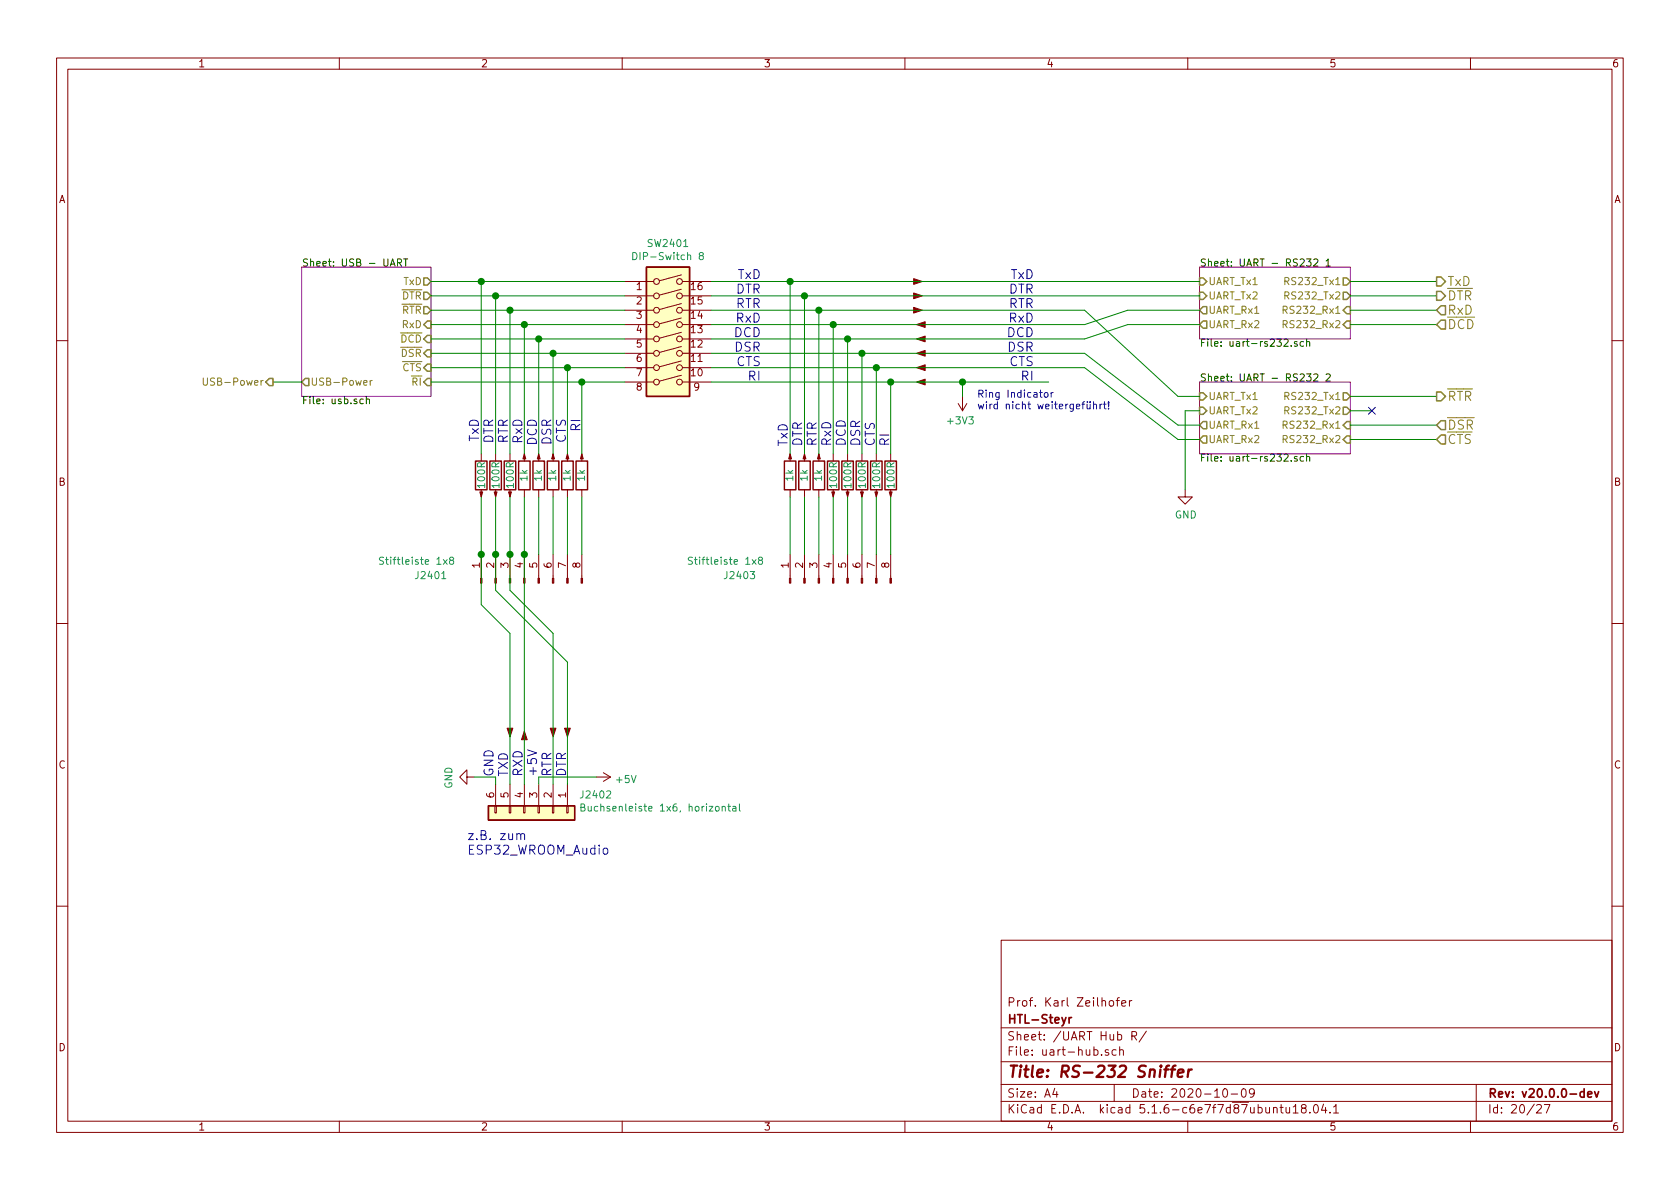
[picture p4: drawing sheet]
<svg xmlns="http://www.w3.org/2000/svg" width="297mm" height="210mm" viewBox="0 0 297 210" stroke-linecap="round" stroke-linejoin="round" font-family="sans-serif">
<g fill="none" stroke="#840000" stroke-width=".18">
<path d="M10 10.3h277v189.9h-277zM12 12.2h273v186.1h-273zM60 10.3v1.9M110 10.3v1.9M160 10.3v1.9M210 10.3v1.9M260 10.3v1.9M110.5 49.8h5.1M110.5 59.9h5.1M110.5 57.4h5.1M110.5 54.9h5.1M110.5 52.3h5.1"/>
<path d="M120.5 58.8l-3.9 1M120.5 56.2l-3.9 1.1M120.5 53.7l-3.9 1M120.5 51.1l-3.9 1.1M120.5 48.6l-3.9 1.1M120.6 49.8h5.1M120.6 59.9h5.1M120.6 57.4h5.1M120.6 54.9h5.1M120.6 52.3h5.1M10 60.2h2M110.5 65h5.1"/>
<path d="M110.5 62.5h5.1M110.5 67.6h5.1M120.5 66.4l-3.9 1M120.5 63.8l-3.9 1.1M120.5 61.3l-3.9 1M120.6 65h5.1M120.6 62.5h5.1M120.6 67.6h5.1M169.4 71.4l.8 1.2M170.2 70.1v2.5M170.9 71.4l-.7 1.2M285 60.2h2"/>
<path d="M85.1 80.3v1.2M85.1 86.6v1.3M85.1 98v4.3M87.6 80.3v1.2M87.6 86.6v1.3M87.6 98v4.3M90.2 80.3v1.2M90.2 86.6v1.3M90.2 98v4.3M92.7 80.3v1.2M92.7 86.6v1.3M92.7 98v4.3"/>
<path d="M95.2 80.3v1.2M95.2 86.6v1.3M95.2 98v4.3M97.8 80.3v1.2M97.8 86.6v1.3M97.8 98v4.3M100.3 80.3v1.2M100.3 86.6v1.3M100.3 98v4.3M102.9 80.3v1.2M102.9 86.6v1.3M102.9 98v4.3"/>
<path d="M139.7 80.3v1.2M139.7 86.6v1.3M139.7 98v4.3M142.2 80.3v1.2M142.2 86.6v1.3M142.2 98v4.3M144.8 80.3v1.2M144.8 86.6v1.3M144.8 98v4.3M147.3 80.3v1.2M147.3 86.6v1.3M147.3 98v4.3"/>
<path d="M149.9 80.3v1.2M149.9 86.6v1.3M149.9 98v4.3M152.4 80.3v1.2M152.4 86.6v1.3M152.4 98v4.3M154.9 80.3v1.2M154.9 86.6v1.3M154.9 98v4.3M157.5 80.3v1.2M157.5 86.6v1.3M157.5 98v4.3"/>
<path d="M209.5 86.6v1.3h1.3l-1.3 1.2-1.2-1.2h1.2M10 110.3h2M285 110.3h2M82.5 137.4v-1.3l-1.2 1.3 1.2 1.3v-1.3h1.3M87.6 138.7v3.8M90.2 138.7v3.8M92.7 138.7v3.8M95.2 138.7v3.8M97.8 138.7v3.8M100.3 138.7v3.8M105.4 137.4h2.5M106.7 136.6l1.2 .8"/>
<path d="M107.9 137.4l-1.2 .8M87.5 142.5h.3v1.3h-.3zM90 142.5h.3v1.3h-.3zM92.6 142.5h.2v1.3h-.2zM95.1 142.5h.3v1.3h-.3zM97.7 142.5h.2v1.3h-.2zM100.2 142.5h.3v1.3h-.3zM10 160.2h2M177 166.3h108v32h-108zM196.2 177.1l.2-.2 .4 .2 .1 .5-.1 .2-.4 .1-.2-.1zM197.3 176.9h.6M197.9 176.4l-.3 .1v.2v1.2"/>
<path d="M198.3 177.4l.8-.1-.1-.3-.4-.1-.3 .2 .1 .7h.6M199.7 176.9v1M200.1 176.9l-.3 .1-.1 .2M285 160.2h2M60 198.3v1.9M110 198.3v1.9M160 198.3v1.9M177 194.8h108M177 191.8h108M177 187.8h108M177 181.8h108M186.5 192.5l-.4 1h1"/>
<path d="M186.8 193v1M194.8 186.5v.1M196 185.7a.37 .37 0 0 0-.6 .1l.1 .2 .5 .2 .1 .1-.3 .3-.4-.1M197 191.8v3M197.3 185.7l-.4-.1-.3 .3 .1 .6 .2 .1 .4-.1M198 185.7a.37 .37 0 0 1 .6 .1v.8M198 185.1v1.5M200.1 183.2l.7-.1 .2-.2-.1-.3-.2-.2h-.6v1.5M200.5 183.2l.5 .7M202.7 182.3l-1.3 2M210 198.3v1.9M216.3 192.7l.4-.2a.94 .94 0 0 1 0 1.5 .79 .79 0 0 1-.4-1.3z"/>
<path d="M217.7 193.5h1.1M219.6 192.7l.4-.2a.94 .94 0 0 1 0 1.5 .82 .82 0 0 1-.4-1.3zM221.8 193.2l-.3 .3h-.3l-.3-.3v-.4l.2-.2 .4-.1 .2 .2a1.13 1.13 0 0 1-.2 1.2l-.4 .1M225.2 196l.2-.2 .3 .1 .1 .9M226.3 195.8h.6M226.5 195.3v1.3l.4 .2M227.4 195.8l.1 .9 .3 .1 .2-.1M228 195.8v1M228.7 195.8l.4-.5v1.5M228.7 196.8h.8M230.4 196l-.3-.2v-.3a.48 .48 0 0 1 .8 0l-.1 .4-.7 .2v.4l.3 .3h.3l.2-.3v-.4l-.2-.1M231.6 196.7v.1"/>
<path d="M232.4 195.4l.2-.1a.8 .8 0 0 1 .5 .8 .8 .8 0 0 1-.5 .7 1 1 0 0 1-.2-1.4zM234 195.2l-.3 1.1h.9M234.4 195.8v1M235.2 196.7v.1M235.8 195.8l.4-.5v1.5M235.8 196.8h.9M260 198.3v1.9M261 191.8v6.5M271.7 195.5l.2-.2h.4l.2 .5-.9 1h.9M273 195.3h1l-.6 1.5"/>
<circle cx="116.1" cy="57.4" r=".51"/>
<circle cx="116.1" cy="59.9" r=".51"/>
<circle cx="116.1" cy="49.8" r=".51"/>
<circle cx="116.1" cy="54.9" r=".51"/>
<circle cx="116.1" cy="52.3" r=".51"/>
<circle cx="120.1" cy="59.9" r=".51"/>
<circle cx="120.1" cy="54.9" r=".51"/>
<circle cx="120.1" cy="52.3" r=".51"/>
<circle cx="120.1" cy="49.8" r=".51"/>
<circle cx="120.1" cy="57.4" r=".51"/>
<circle cx="116.1" cy="65" r=".51"/>
<circle cx="116.1" cy="62.5" r=".51"/>
<circle cx="116.1" cy="67.6" r=".51"/>
<circle cx="120.1" cy="67.6" r=".51"/>
<circle cx="120.1" cy="62.5" r=".51"/>
<circle cx="120.1" cy="65" r=".51"/>
</g>
<path d="M189 179.9v1M189.5 179.9l-.5 .3M280.1 193.1l-.4-.1-.3 .3 .1 .6 .2 .1 .4-.1M280.1 192.5v1.5M280.7 193.5l.8-.1-.1-.3-.5-.1-.2 .2 .1 .7h.6M281.9 193l.4 1 .4-1" fill="none" stroke="#840000" stroke-width=".3"/>
<path d="M205.9 189.1h.7M206.7 188.4l-.4 .1-.1 .2-.2 1.7M207 189.1h.8M207.8 188.4l-.3 .1-.2 .2-.2 1.7M208.3 189.8l.9-.2v-.4h-.8l-.2 1 .3 .2 .5-.1M210.2 189.1l-.2 1.3M210.7 189.1a.54 .54 0 0 0-.6 .4" fill="none" stroke="#840000" stroke-width=".41"/>
<path d="M53.3 47.2h22.9v22.9h-22.9zM212.1 47.2h26.7v12.7h-26.7zM212.1 67.6h26.7v12.7h-26.7z" fill="none" stroke="#840084" stroke-width=".18"/>
<g fill="none" stroke="#000" stroke-width=".18">
<path d="M69 47.1l.4-1.3 .4 1.3M69.1 46.7h.6M70.3 46.5l.6-.1v-.5l-.1-.1h-.5v1.3M70.6 46.5l.4 .6M71.4 45.8h.7M71.7 45.8v1.3M231 45.8h.8l-.4 .5 .3 .1v.6l-.5 .1-.2-.2M231 60v1.2M232.3 45.9l.5-.1 .2 .1v.2v.2l-.8 .8h.8M234.5 46.1l.3-.3v1.3M234.5 47.1h.7M64.2 70.6h-.3l-.3 .2 .2 .5h.4"/>
<path d="M64.8 70.7l.1-.1h.4v.8M64.8 70.1v1.3M227 60.1l.5-.1 .3 .3-.8 .9h.8M228.3 61.1v.1M229.3 60.4h-.3l-.1 .2v.2l.4 .1v.3h-.4M230.5 60.4h-.4l-.2 .2 .1 .6h.5M231 60.5l.2-.1h.3l.1 .8M231 66.1h.8l-.4 .5 .3 .1v.6l-.5 .1-.2-.1M232.3 66.2l.5-.1 .2 .1v.3v.2l-.8 .7h.8M234.5 66.2l.4-.1 .3 .4-.8 .9h.8M227 80.4l.5-.1 .3 .3-.8 1h.8M228.3 81.4v.2"/>
<path d="M229.3 80.8l-.3-.1-.1 .2v.2l.4 .1v.3h-.4M230.5 80.8l-.4-.1-.2 .2 .1 .6h.5M231 80.8l.2-.1 .3 .1 .1 .8M231 80.3v1.3"/>
</g>
<g fill="none" stroke="#848400" stroke-width=".25">
<path d="M74.9 49.1h.7l.6 .7-.6 .6h-.7zM74.9 51.7h.7l.6 .6-.6 .7h-.7zM74.9 54.2h.7l.6 .7-.6 .6h-.7zM75.6 56.8h.6v1.2h-.6l-.7-.6zM75.6 59.3h.6v1.3h-.6l-.7-.7zM212.1 49.1h.6l.7 .7-.7 .6h-.6zM212.1 51.7h.6l.7 .6-.7 .7h-.6zM212.7 54.2h.7v1.3h-.7l-.6-.6zM212.7 56.8h.7v1.2h-.7l-.6-.6zM237.5 51.7h.6l.7 .6-.7 .7h-.6zM237.5 49.1h.6l.7 .7-.7 .6h-.6zM238.1 56.8h.7v1.2h-.7l-.6-.6z"/>
<path d="M238.1 54.2h.7v1.3h-.7l-.6-.6zM254 51.5h.8l.8 .8-.8 .8h-.8zM254 49h.8l.8 .8-.8 .8h-.8zM254.8 54.1h.8v1.5h-.8l-.8-.7zM254.8 56.6h.8v1.6h-.8l-.8-.8zM47 67.6l.6-.7h.7v1.3h-.7zM54 66.9h.6v1.3h-.6l-.7-.6zM75.6 64.4h.6v1.3h-.6l-.7-.7zM75.6 61.8h.6v1.3h-.6l-.7-.6zM75.6 66.9h.6v1.3h-.6l-.7-.6zM212.1 69.5h.6l.7 .6-.7 .6h-.6zM212.1 72h.6l.7 .6-.7 .7h-.6z"/>
<path d="M212.7 74.5h.7v1.3h-.7l-.6-.6zM212.7 77.1h.7v1.3h-.7l-.6-.7zM237.5 72h.6l.7 .6-.7 .7h-.6zM237.5 69.5h.6l.7 .6-.7 .6h-.6zM238.1 77.1h.7v1.3h-.7l-.6-.7zM238.1 74.5h.7v1.3h-.7l-.6-.6zM254 69.3h.8l.8 .8-.8 .8h-.8zM254.8 74.4h.8v1.6h-.8l-.8-.8zM254.8 76.9h.8v1.6h-.8l-.8-.8z"/>
</g>
<path d="M226.9 57.3h.6v-.5l-.1-.1h-.5v1.3M226.9 54.8h.6v-.5l-.1-.2h-.5v1.3M227.2 52.3l.6-.1v-.5l-.1-.1h-.5v1.3M227.2 49.7l.6-.1v-.4l-.1-.1h-.5v1.2M35.9 66.8v1.1l.3 .2h.4l.1-.2v-1.1M64.3 67.7l.6-.1-.1-.3h-.3l-.2 .2 .1 .6h.4M65.5 67.3v.8M65.8 67.3l-.3 .2M226.9 77.7l.6-.1v-.5l-.1-.1h-.5v1.3M226.9 75.1h.6v-.5l-.1-.1h-.5v1.2M227.2 72.6l.6-.1v-.4l-.1-.2h-.5v1.3M227.2 70l.6-.1v-.4l-.1-.1h-.5v1.3" fill="none" stroke="#848400" stroke-width=".18"/>
<g fill="#840000" stroke="#840000" stroke-width=".18">
<path d="M157.4 102.3h.2v.8h-.2z"/>
<path d="M154.8 102.3h.3v.8h-.3z"/>
<path d="M152.3 102.3h.2v.8h-.2z"/>
<path d="M149.7 102.3h.3v.8h-.3z"/>
<path d="M147.2 102.3h.2v.8h-.2z"/>
<path d="M144.7 102.3h.2v.8h-.2z"/>
<path d="M142.1 102.3h.3v.8h-.3z"/>
<path d="M139.6 102.3h.2v.8h-.2z"/>
<path d="M92.7 80.3l.3 .8h-.5z"/>
<path d="M102.9 80.3l.2 .8h-.5z"/>
<path d="M89.9 87h.5l-.2 .9z"/>
<path d="M84.8 87h.5l-.2 .9z"/>
<path d="M92.7 129.3l.5 1.5h-1z"/>
<path d="M89.7 128.8h1l-.5 1.5z"/>
<path d="M97.3 128.8h1l-.5 1.5z"/>
<path d="M99.8 128.8h1l-.5 1.5z"/>
<path d="M154.7 87h.5l-.3 .9z"/>
<path d="M157.2 87h.5l-.2 .9z"/>
<path d="M152.1 87h.6l-.3 .9z"/>
<path d="M147.1 87h.5l-.3 .9z"/>
<path d="M149.6 87h.5l-.2 .9z"/>
<path d="M144.8 80.3l.2 .8h-.5z"/>
<path d="M142.2 80.3l.3 .8h-.5z"/>
<path d="M139.7 80.3l.3 .8h-.6z"/>
<path d="M100.3 80.3l.3 .8h-.5z"/>
<path d="M97.8 80.3l.2 .8h-.5z"/>
<path d="M95.2 80.3l.3 .8h-.5z"/>
<path d="M161.5 51.8l1.6 .5-1.6 .5z"/>
<path d="M162.1 67.6l1.5-.5v1z"/>
<path d="M162.1 65l1.5-.5v1z"/>
<path d="M162.1 62.5l1.5-.5v1z"/>
<path d="M162.1 59.9l1.5-.5v1z"/>
<path d="M162.1 57.4l1.5-.5v1z"/>
<path d="M87.4 87h.5l-.3 .9z"/>
<path d="M161.5 54.4l1.6 .5-1.6 .5z"/>
<path d="M161.5 49.3l1.6 .5-1.6 .5z"/>
<path d="M102.7 102.3h.3v.8h-.3z"/>
<path d="M100.2 102.3h.3v.8h-.3z"/>
<path d="M97.7 102.3h.2v.8h-.2z"/>
<path d="M95.1 102.3h.3v.8h-.3z"/>
<path d="M92.6 102.3h.2v.8h-.2z"/>
<path d="M90 102.3h.3v.8h-.3z"/>
<path d="M87.5 102.3h.3v.8h-.3z"/>
<path d="M85 102.3h.2v.8h-.2z"/>
</g>
<g fill="none" stroke="#008484" stroke-width=".18">
<path d="M111.9 44.6a.64 .64 0 0 1 .7 .7 .64 .64 0 0 1-.7 .6zM123.9 45.2l-.3-.2 .1-.3 .4-.1 .2 .2v.3l-.6 .2-.1 .1v.3l.3 .2h.3l.2-.2-.1-.4-.2-.1M67.8 98.6l-.5-.1-.1 .1-.1 .3 .1 .2 .5 .2 .1 .3-.2 .2-.5-.1M78.4 99l.7 .8M79.1 99l-.7 .8M79.7 99.1l-.2-.3 .2-.3h.3l.2 .3-.1 .2-.5 .1-.1 .2v.3l.2 .2 .4-.1 .1-.1v-.3l-.2-.2M122.4 98.6l-.5-.1-.1 .1-.1 .3 .1 .2 .5 .2 .1 .3-.2 .2-.5-.1M133 99l.7 .8M133.7 99l-.7 .8M134.3 99.1l-.2-.3 .2-.3h.3l.2 .3-.1 .2-.5 .1-.1 .2v.3l.2 .2 .4-.1 .1-.1v-.3l-.2-.2M78.1 102.3h.7M102.7 142.8l.6-.1v-.4l-.6-.1v1.2h.5l.3-.2v-.2l-.4-.2"/>
<path d="M127.7 142.7l.2-.1h.3v.8M128.7 142.6h.5M128.9 142.2v1.1l.3 .1M129.6 142.6h.4l.1 .8M130.1 142.9h-.4l-.2 .2 .1 .3h.5M130.7 142.2v1.1l.2 .1"/>
</g>
<g fill="none" stroke="#840000" stroke-width=".25">
<path d="M114.3 47.2h7.6v22.9h-7.6zM84.1 81.5h2v5.1h-2zM86.6 81.5h2v5.1h-2zM89.2 81.5h2v5.1h-2zM91.7 81.5h2v5.1h-2zM94.2 81.5h2.1v5.1h-2.1zM96.8 81.5h2v5.1h-2zM99.3 81.5h2v5.1h-2zM101.9 81.5h2v5.1h-2zM138.7 81.5h2v5.1h-2zM141.2 81.5h2.1v5.1h-2.1zM143.8 81.5h2v5.1h-2z"/>
<path d="M146.3 81.5h2v5.1h-2zM148.8 81.5h2.1v5.1h-2.1zM151.4 81.5h2v5.1h-2zM153.9 81.5h2.1v5.1h-2.1zM156.5 81.5h2v5.1h-2zM86.4 142.5h15.2v2.5h-15.2z"/>
</g>
<g fill="#ffffc2" stroke="#ffffc2" stroke-width=".18">
<path d="M86.4 142.5h15.2v2.5h-15.2z"/>
<path d="M114.3 47.2h7.6v22.9h-7.6z"/>
</g>
<g fill="none" stroke="#008400" stroke-width=".18">
<path d="M76.2 54.9h34.3M76.2 52.3h34.3M76.2 57.4h34.3M76.2 59.9h34.3M76.2 49.8h34.3M85.1 49.8v30.5M87.6 52.3v28M90.2 54.9v25.4M92.7 57.4v22.9M95.2 59.9v20.4M125.7 54.9h66.1l16.5 15.2h3.8M125.7 52.3h86.4"/>
<path d="M125.7 49.8h86.4M139.7 49.8v30.5M142.2 52.3v28M144.8 54.9v25.4M147.3 57.4v22.9M149.9 59.9v20.4M212.1 54.9h-12.7l-7.6 2.5h-66.1M212.1 57.4h-12.7l-7.6 2.5h-66.1M238.8 54.9h15.2M238.8 52.3h15.2M238.8 57.4h15.2M238.8 49.8h15.2"/>
<path d="M48.3 67.6h5M76.2 65h34.3M76.2 67.6h34.3M76.2 62.5h34.3M97.8 62.5v17.8M100.3 65v15.3M102.9 67.6v12.7M125.7 65h66.1l16.5 12.7h3.8M125.7 67.6h59.7M125.7 62.5h66.1l16.5 12.7h3.8M152.4 62.5v17.8M154.9 65v15.3"/>
<path d="M157.5 67.6v12.7M170.2 67.6v2.5M212.1 72.6h-2.6v14M238.8 70.1h15.2M238.8 72.6h3.8M238.8 77.7h15.2M238.8 75.2h15.2M85.1 87.9v19l5.1 5.1v26.7M87.6 87.9v16.5l12.7 12.7v21.6M90.2 87.9v16.5l7.6 7.6v26.7M92.7 87.9v50.8M95.2 87.9v10.1"/>
<path d="M97.8 87.9v10.1M100.3 87.9v10.1M102.9 87.9v10.1M139.7 87.9v10.1M142.2 87.9v10.1M144.8 87.9v10.1M147.3 87.9v10.1M149.9 87.9v10.1M152.4 87.9v10.1M154.9 87.9v10.1M157.5 87.9v10.1M83.8 137.4h3.8v1.3"/>
<path d="M105.4 137.4h-10.2v1.3"/>
</g>
<g fill="none" stroke="#0000c2" stroke-width=".18">
<path d="M183.8 69.4h.5M184 69v1.1l.3 .2M184.8 69.5l.3-.1 .1 .1v.7l-.3 .1-.3-.3zM185.9 69.4v.9M186.2 69.4l-.3 .2M192.2 71.5l.1 .8h.3l.1-.1M192.3 71v.2M192.7 71v.2M192.7 71.5v.8M193.3 71.6l.2-.1h.3l.1 .8M193.3 71v1.3M194.5 71.5v.8"/>
<path d="M194.9 71.5l-.4 .2M195.1 71.5h.5M195.3 71v1.1l.3 .2M196 72.2v.1M196 71v.8M93.3 132.6l1.6 .5-1.6 .6M91.4 147.6l.2-.2 .4 .1 .1 1M92.1 147.6l.2-.2 .4 .1 .1 1M106.7 150.1l.2-.1 .5 .1 .1 .6-.2 .3h-.4l-.2-.1z"/>
</g>
<g fill="#008400" stroke="#008400" stroke-width=".25">
<circle cx="85.1" cy="49.8" r=".51"/>
<circle cx="85.1" cy="98" r=".51"/>
<circle cx="90.2" cy="98" r=".51"/>
<circle cx="87.6" cy="98" r=".51"/>
<circle cx="92.7" cy="98" r=".51"/>
<circle cx="102.9" cy="67.6" r=".51"/>
<circle cx="100.3" cy="65" r=".51"/>
<circle cx="97.8" cy="62.5" r=".51"/>
<circle cx="95.3" cy="59.9" r=".51"/>
<circle cx="170.2" cy="67.6" r=".51"/>
<circle cx="92.7" cy="57.4" r=".51"/>
<circle cx="90.2" cy="54.9" r=".51"/>
<circle cx="87.6" cy="52.3" r=".51"/>
<circle cx="139.7" cy="49.8" r=".51"/>
<circle cx="142.2" cy="52.3" r=".51"/>
<circle cx="144.8" cy="54.9" r=".51"/>
<circle cx="147.3" cy="57.4" r=".51"/>
<circle cx="149.9" cy="59.9" r=".51"/>
<circle cx="152.4" cy="62.5" r=".51"/>
<circle cx="154.9" cy="65" r=".51"/>
<circle cx="157.5" cy="67.6" r=".51"/>
</g>
<path d="M242 72l1.2 1.2M243.2 72l-1.2 1.2" fill="none" stroke="#000084" stroke-width=".18"/>
<text font-size="2.8" fill="#840000" x="178" y="190.5">Title: RS-232 Sniffer</text>
<g font-size="2.2" fill="#0000c2">
<text x="130" y="51.9">DTR</text>
<text x="130.4" y="49.3">TxD</text>
<text x="178.3" y="51.9">DTR</text>
<text x="178.7" y="49.3">TxD</text>
<text x="129.8" y="59.6">DCD</text>
<text x="130" y="54.5">RTR</text>
<text x="130.2" y="57">RxD</text>
<text x="178.1" y="59.6">DCD</text>
<text x="178.3" y="54.5">RTR</text>
<text x="178.4" y="57">RxD</text>
<text x="129.9" y="62.2">DSR</text>
<text x="130.2" y="64.7">CTS</text>
<text x="178.2" y="62.2">DSR</text>
<text x="178.4" y="64.7">CTS</text>
<text x="132.4" y="67.3">RI</text>
<text x="180.6" y="67.3">RI</text>
<text x="102.6" y="76.1" transform="rotate(-90 102.6 76.1)">RI</text>
<text x="84.7" y="78.1" transform="rotate(-90 84.7 78.1)">TxD</text>
<text x="87.2" y="78.5" transform="rotate(-90 87.2 78.5)">DTR</text>
<text x="89.8" y="78.5" transform="rotate(-90 89.8 78.5)">RTR</text>
<text x="92.4" y="78.4" transform="rotate(-90 92.4 78.4)">RxD</text>
<text x="94.9" y="78.7" transform="rotate(-90 94.9 78.7)">DCD</text>
<text x="97.5" y="78.6" transform="rotate(-90 97.5 78.6)">DSR</text>
<text x="100.1" y="78.4" transform="rotate(-90 100.1 78.4)">CTS</text>
<text x="139.3" y="79" transform="rotate(-90 139.3 79)">TxD</text>
<text x="141.8" y="79" transform="rotate(-90 141.8 79)">DTR</text>
<text x="144.4" y="79" transform="rotate(-90 144.4 79)">RTR</text>
<text x="147" y="79" transform="rotate(-90 147 79)">RxD</text>
<text x="149.5" y="79" transform="rotate(-90 149.5 79)">DCD</text>
<text x="152.1" y="79" transform="rotate(-90 152.1 79)">DSR</text>
<text x="154.7" y="79" transform="rotate(-90 154.7 79)">CTS</text>
<text x="157.2" y="79" transform="rotate(-90 157.2 79)">RI</text>
<text x="87.2" y="137.4" transform="rotate(-90 87.2 137.4)">GND</text>
<text x="89.8" y="137.4" transform="rotate(-90 89.8 137.4)">TXD</text>
<text x="92.4" y="137.4" transform="rotate(-90 92.4 137.4)">RXD</text>
<text x="94.9" y="137.4" transform="rotate(-90 94.9 137.4)">+5V</text>
<text x="97.5" y="137.4" transform="rotate(-90 97.5 137.4)">RTR</text>
<text x="100.1" y="137.4" transform="rotate(-90 100.1 137.4)">DTR</text>
<text x="82.5" y="148.6">z.B. zum</text>
<text x="82.5" y="151.1">ESP32_WROOM_Audio</text>
</g>
<g font-size="2.2" fill="#848400">
<text x="255.9" y="53.1">DTR</text>
<text x="255.9" y="50.6">TxD</text>
<text x="255.9" y="55.6">RxD</text>
<text x="255.9" y="58.2">DCD</text>
<text x="255.9" y="70.9">RTR</text>
<text x="255.9" y="76">DSR</text>
<text x="255.9" y="78.5">CTS</text>
</g>
<g font-size="2.1" fill="#840000">
<text x="178" y="178">Prof. Karl Zeilhofer</text>
<text x="178" y="184">Sheet: /UART Hub R/</text>
<text x="178" y="181">HTL-Steyr</text>
<text x="178" y="186.7">File: uart-hub.sch</text>
<text x="178" y="196.9">KiCad E.D.A. kicad 5.1.6-c6e7f7d87ubuntu18.04.1</text>
<text x="178" y="194.1">Size: A4</text>
<text x="200" y="194.1">Date: 2020-10-09</text>
<text x="263" y="194.1">Rev: v20.0.0-dev</text>
<text x="263" y="196.9">Id: 20/27</text>
</g>
<g font-size="1.8" fill="#840000">
<text x="35" y="11.9">1</text>
<text x="85" y="11.9">2</text>
<text x="135" y="11.9">3</text>
<text x="185" y="11.9">4</text>
<text x="235" y="11.9">5</text>
<text x="285" y="11.9">6</text>
<text x="10.4" y="35.9">A</text>
<text x="285.4" y="35.9">A</text>
<text x="112.5" y="51.3">1</text>
<text x="112.5" y="53.8">2</text>
<text x="122.2" y="53.8">15</text>
<text x="122.2" y="51.3">16</text>
<text x="112.5" y="56.4">3</text>
<text x="112.5" y="58.9">4</text>
<text x="122.2" y="58.9">13</text>
<text x="122.2" y="56.4">14</text>
<text x="112.5" y="61.5">5</text>
<text x="112.5" y="64">6</text>
<text x="122.2" y="64">11</text>
<text x="122.2" y="61.5">12</text>
<text x="112.5" y="66.5">7</text>
<text x="112.5" y="69.1">8</text>
<text x="122.2" y="66.5">10</text>
<text x="122.7" y="69.1">9</text>
<text x="10.4" y="85.9">B</text>
<text x="285.4" y="85.9">B</text>
<text x="84.8" y="100.4" transform="rotate(-90 84.8 100.4)">1</text>
<text x="87.4" y="100.4" transform="rotate(-90 87.4 100.4)">2</text>
<text x="89.9" y="100.4" transform="rotate(-90 89.9 100.4)">3</text>
<text x="92.5" y="100.4" transform="rotate(-90 92.5 100.4)">4</text>
<text x="95" y="100.4" transform="rotate(-90 95 100.4)">5</text>
<text x="97.5" y="100.4" transform="rotate(-90 97.5 100.4)">6</text>
<text x="100.1" y="100.4" transform="rotate(-90 100.1 100.4)">7</text>
<text x="102.6" y="100.4" transform="rotate(-90 102.6 100.4)">8</text>
<text x="139.4" y="100.4" transform="rotate(-90 139.4 100.4)">1</text>
<text x="142" y="100.4" transform="rotate(-90 142 100.4)">2</text>
<text x="144.5" y="100.4" transform="rotate(-90 144.5 100.4)">3</text>
<text x="147.1" y="100.4" transform="rotate(-90 147.1 100.4)">4</text>
<text x="149.6" y="100.4" transform="rotate(-90 149.6 100.4)">5</text>
<text x="152.1" y="100.4" transform="rotate(-90 152.1 100.4)">6</text>
<text x="154.7" y="100.4" transform="rotate(-90 154.7 100.4)">7</text>
<text x="157.2" y="100.4" transform="rotate(-90 157.2 100.4)">8</text>
<text x="10.4" y="135.9">C</text>
<text x="285.4" y="135.9">C</text>
<text x="87.4" y="141.1" transform="rotate(-90 87.4 141.1)">6</text>
<text x="89.9" y="141.1" transform="rotate(-90 89.9 141.1)">5</text>
<text x="92.5" y="141.1" transform="rotate(-90 92.5 141.1)">4</text>
<text x="95" y="141.1" transform="rotate(-90 95 141.1)">3</text>
<text x="97.5" y="141.1" transform="rotate(-90 97.5 141.1)">2</text>
<text x="100.1" y="141.1" transform="rotate(-90 100.1 141.1)">1</text>
<text x="10.4" y="185.9">D</text>
<text x="285.4" y="185.9">D</text>
<text x="35" y="199.9">1</text>
<text x="85" y="199.9">2</text>
<text x="135" y="199.9">3</text>
<text x="185" y="199.9">4</text>
<text x="235" y="199.9">5</text>
<text x="285" y="199.9">6</text>
</g>
<g font-size="1.8">
<text x="53.3" y="47.1">Sheet: USB - UART</text>
<text x="212.1" y="47.1">Sheet: UART - RS232 1</text>
<text x="212.1" y="61.3">File: uart-rs232.sch</text>
<text x="53.3" y="71.5">File: usb.sch</text>
<text x="212.1" y="67.5">Sheet: UART - RS232 2</text>
<text x="212.1" y="81.6">File: uart-rs232.sch</text>
</g>
<g font-size="1.8" fill="#008484">
<text x="112.8" y="46">DIP-Switch 8</text>
<text x="114.7" y="43.7">SW2401</text>
<text x="167.7" y="75.1">+3V3</text>
<text x="85.8" y="86.2" transform="rotate(-90 85.8 86.2)">100R</text>
<text x="88.3" y="86.2" transform="rotate(-90 88.3 86.2)">100R</text>
<text x="90.9" y="86.2" transform="rotate(-90 90.9 86.2)">100R</text>
<text x="93.3" y="85" transform="rotate(-90 93.3 85)">1k</text>
<text x="95.8" y="85" transform="rotate(-90 95.8 85)">1k</text>
<text x="98.3" y="85" transform="rotate(-90 98.3 85)">1k</text>
<text x="100.9" y="85" transform="rotate(-90 100.9 85)">1k</text>
<text x="103.4" y="85" transform="rotate(-90 103.4 85)">1k</text>
<text x="140.3" y="85" transform="rotate(-90 140.3 85)">1k</text>
<text x="142.8" y="85" transform="rotate(-90 142.8 85)">1k</text>
<text x="145.3" y="85" transform="rotate(-90 145.3 85)">1k</text>
<text x="148" y="86.2" transform="rotate(-90 148 86.2)">100R</text>
<text x="150.5" y="86.2" transform="rotate(-90 150.5 86.2)">100R</text>
<text x="153.1" y="86.2" transform="rotate(-90 153.1 86.2)">100R</text>
<text x="155.6" y="86.2" transform="rotate(-90 155.6 86.2)">100R</text>
<text x="158.2" y="86.2" transform="rotate(-90 158.2 86.2)">100R</text>
<text x="207.7" y="91.7">GND</text>
<text x="68" y="99.9">Stiftleiste 1x8</text>
<text x="122.6" y="99.9">Stiftleiste 1x8</text>
<text x="73.7" y="102.4">J2401</text>
<text x="128.3" y="102.4">J2403</text>
<text x="80" y="139.5" transform="rotate(-90 80 139.5)">GND</text>
<text x="102.9" y="141.2">J2402</text>
<text x="104.3" y="143.5">Buchsenleiste 1x6, horizontal</text>
<text x="109.1" y="138.5">+5V</text>
</g>
<g font-size="1.8" fill="#848400">
<text x="71" y="53">DTR</text>
<text x="71.3" y="50.4">TxD</text>
<text x="213.6" y="50.4">UART_Tx1</text>
<text x="213.6" y="53">UART_Tx2</text>
<text x="227.8" y="53">RS232_Tx2</text>
<text x="227.8" y="50.4">RS232_Tx1</text>
<text x="71" y="55.5">RTR</text>
<text x="71.1" y="58">RxD</text>
<text x="213.6" y="55.5">UART_Rx1</text>
<text x="213.6" y="58">UART_Rx2</text>
<text x="227.6" y="58">RS232_Rx2</text>
<text x="227.6" y="55.5">RS232_Rx1</text>
<text x="70.8" y="60.6">DCD</text>
<text x="70.9" y="63.1">DSR</text>
<text x="71.1" y="65.7">CTS</text>
<text x="37.1" y="68.2">USB-Power</text>
<text x="54.9" y="68.2">USB-Power</text>
<text x="72.9" y="68.2">RI</text>
<text x="213.6" y="70.7">UART_Tx1</text>
<text x="227.8" y="70.7">RS232_Tx1</text>
<text x="213.6" y="73.3">UART_Tx2</text>
<text x="213.6" y="75.8">UART_Rx1</text>
<text x="227.6" y="75.8">RS232_Rx1</text>
<text x="227.8" y="73.3">RS232_Tx2</text>
<text x="213.6" y="78.4">UART_Rx2</text>
<text x="227.6" y="78.4">RS232_Rx2</text>
</g>
<g font-size="1.8" fill="#0000c2">
<text x="172.7" y="70.3">Ring Indicator</text>
<text x="172.7" y="72.4">wird nicht weitergeführt!</text>
</g>
</svg>
